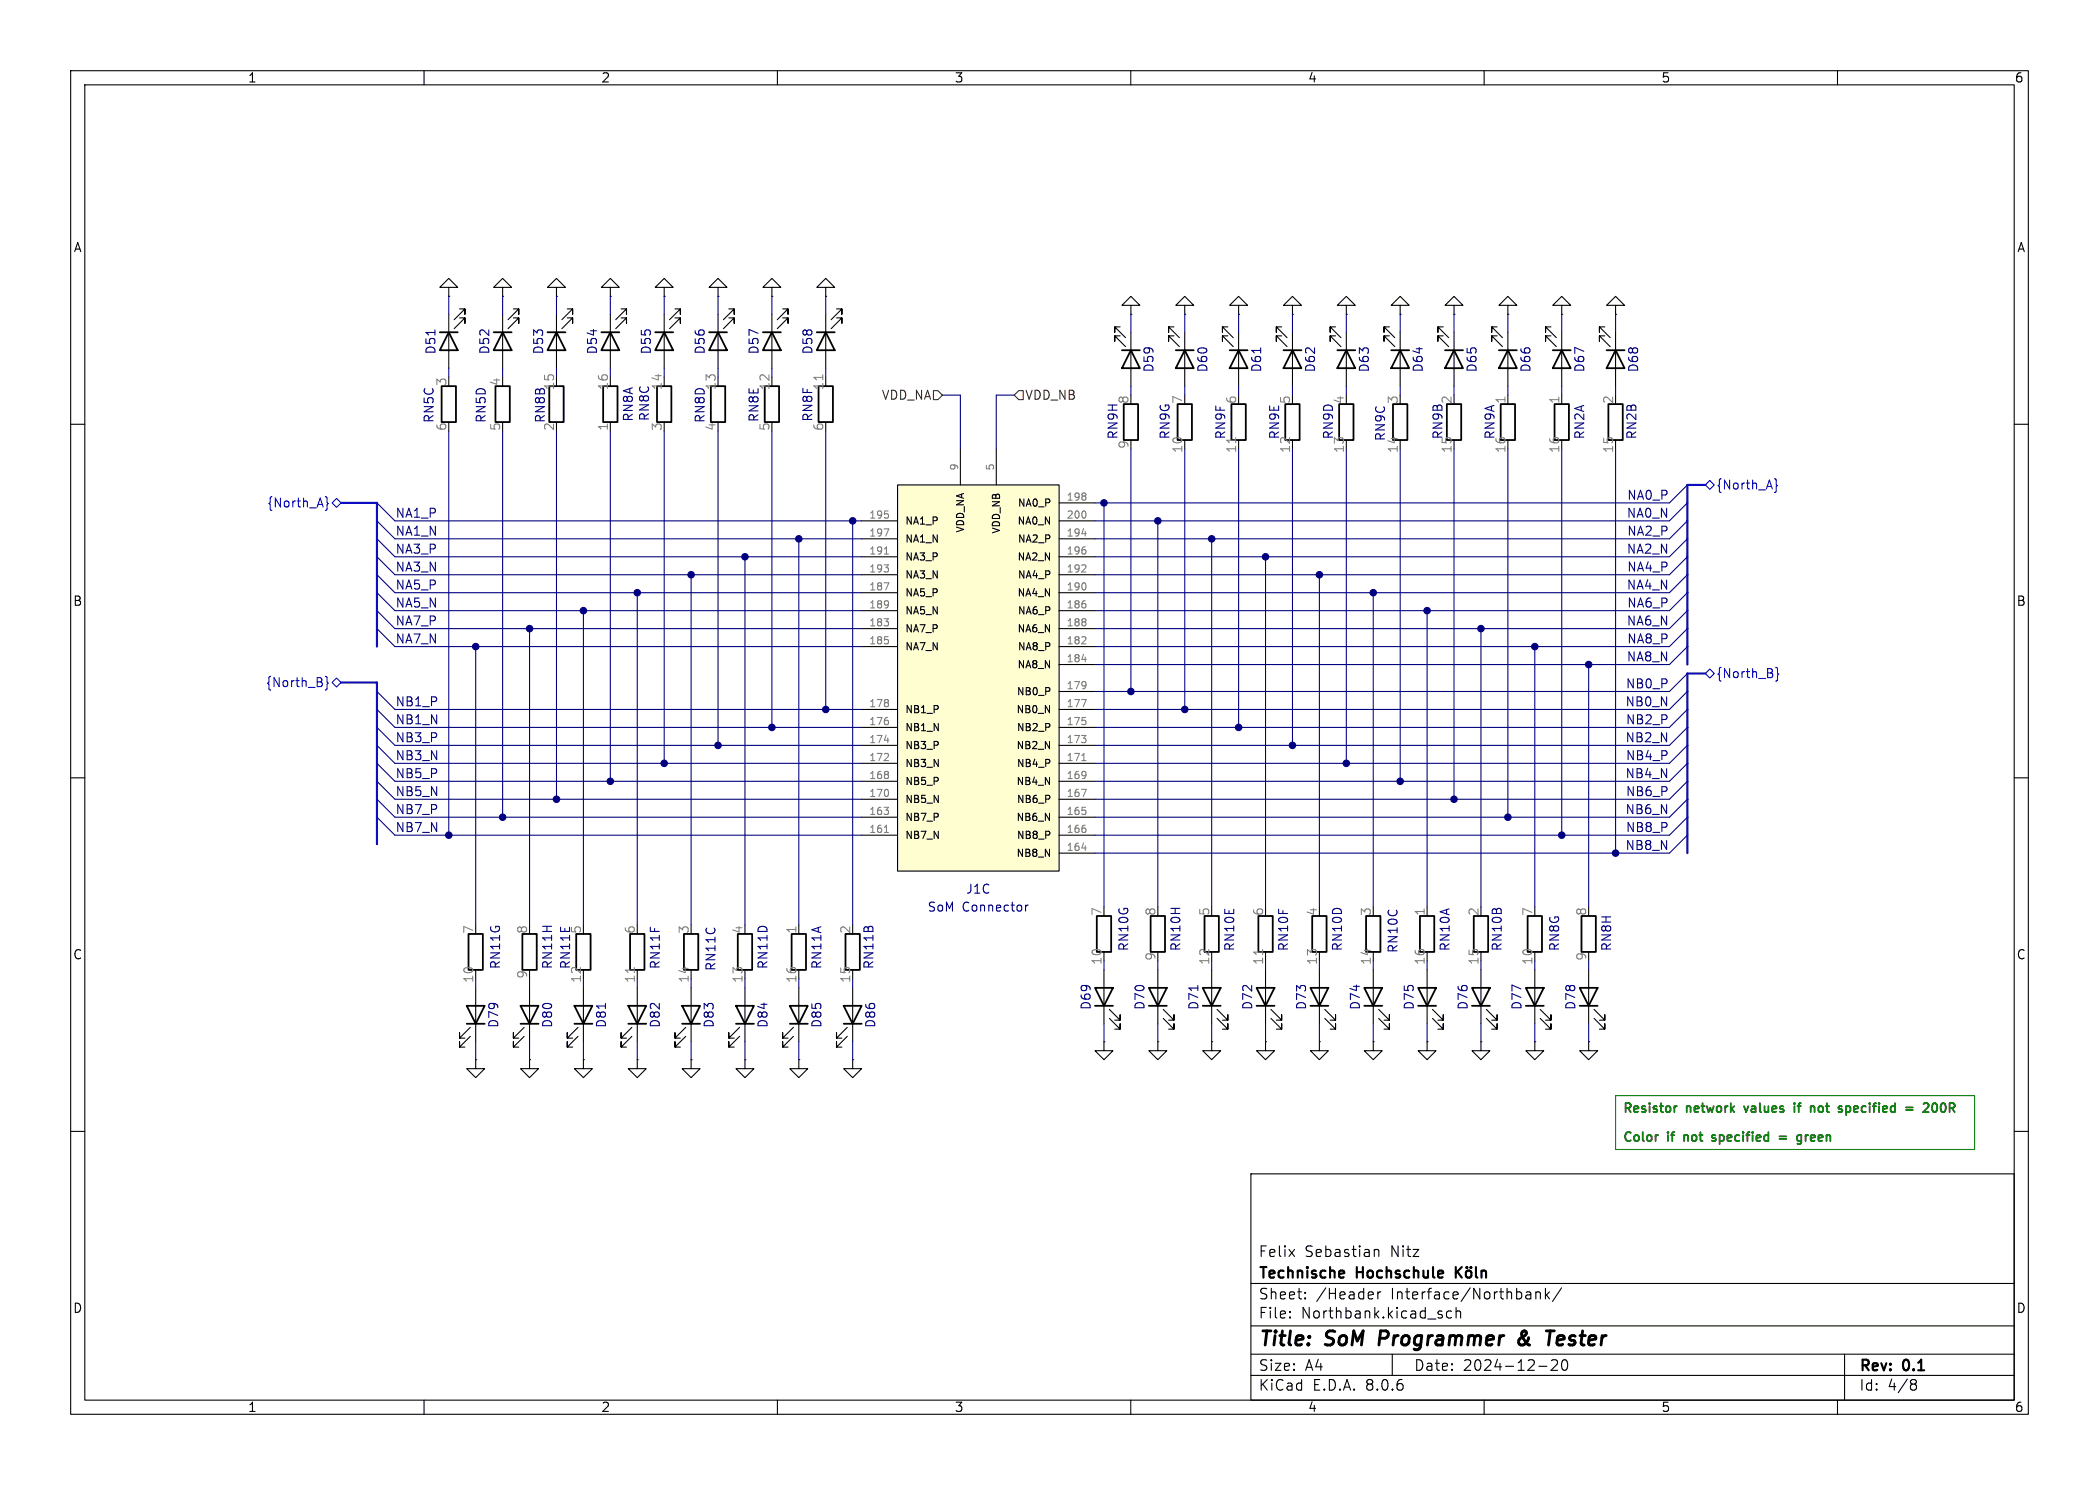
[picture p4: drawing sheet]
<svg xmlns="http://www.w3.org/2000/svg" width="297mm" height="210mm" viewBox="0 0 297 210" stroke-linecap="round" stroke-linejoin="round" font-family="sans-serif">
<g fill="none" stroke="#000" stroke-width=".15">
<path d="M10 10h277v190h-277zM12 12h273v186h-273zM60 10v2M110 10v2M160 10v2M210 10v2M260 10v2M10 60h2M63.5 40.6h-1.3l1.3-1.2 1.3 1.2h-1.3v1.3M63.5 41.9h.1M63.5 44.5v7.6M65 43.7h.8v.8v-.8l-1.5 1.5"/>
<path d="M65 45h.8v.7v-.7l-1.5 1.5M71.1 40.6h-1.3l1.3-1.2 1.3 1.2h-1.3v1.3M71.1 41.9h.1M71.1 44.5v7.6M72.6 43.7h.8v.8v-.8l-1.5 1.5M72.6 45h.8v.7v-.7l-1.5 1.5M78.7 40.6h-1.2l1.2-1.2 1.3 1.2h-1.3v1.3M78.7 41.9h.1M78.7 44.5v7.6M80.3 43.7h.7v.8v-.8l-1.5 1.5M80.3 45h.7v.7v-.7l-1.5 1.5M86.4 40.6h-1.3l1.3-1.2 1.2 1.2h-1.2v1.3"/>
<path d="M86.4 41.9h.1M86.4 44.5v7.6M86.4 59.7v1.3M87.9 43.7h.7v.8v-.8l-1.5 1.5M87.9 45h.7v.7v-.7l-1.5 1.5M94 40.6h-1.3l1.3-1.2 1.2 1.2h-1.2v1.3M94 41.9h.1M94 44.5v7.6M95.5 43.7h.8v.8v-.8l-1.6 1.5M95.5 45h.8v.7v-.7l-1.6 1.5M101.6 40.6h-1.3l1.3-1.2 1.3 1.2h-1.3v1.3M101.6 41.9h.1"/>
<path d="M101.6 44.5v7.6M103.1 43.7h.8v.8v-.8l-1.5 1.5M103.1 45h.8v.7v-.7l-1.5 1.5M109.2 40.6h-1.3l1.3-1.2 1.3 1.2h-1.3v1.3M109.2 41.9h.1M109.2 44.5v7.6M110.7 43.7h.8v.8v-.8l-1.5 1.5M110.7 45h.8v.7v-.7l-1.5 1.5M116.8 40.6h-1.2l1.2-1.2 1.3 1.2h-1.3v1.3M116.8 41.9h.1M158.5 46.2h-.8v.8v-.8l1.6 1.6M158.5 47.5h-.8v.8v-.8l1.6 1.5"/>
<path d="M160 43.2h1.3l-1.3-1.3-1.3 1.3h1.3v1.3M160 44.5h.1M160 47v7.6M166.1 46.2h-.7v.8v-.8l1.5 1.6M166.1 47.5h-.7v.8v-.8l1.5 1.5M167.6 43.2h1.3l-1.3-1.3-1.2 1.3h1.2v1.3M167.6 44.5h.1M167.6 47v7.6M173.7 46.2h-.7v.8v-.8l1.5 1.6M173.7 47.5h-.7v.8v-.8l1.5 1.5M175.3 43.2h1.2l-1.2-1.3-1.3 1.3h1.3v1.3M175.3 44.5h.1"/>
<path d="M175.3 47v7.6M181.4 46.2h-.8v.8v-.8l1.5 1.6M181.4 47.5h-.8v.8v-.8l1.5 1.5M182.9 43.2h1.2l-1.2-1.3-1.3 1.3h1.3v1.3M182.9 44.5h.1M182.9 47v7.6M189 46.2h-.8v.8v-.8l1.5 1.6M189 47.5h-.8v.8v-.8l1.5 1.5M190.5 43.2h1.3l-1.3-1.3-1.3 1.3h1.3v1.3M190.5 44.5h.1M190.5 47v7.6M196.6 46.2h-.8v.8v-.8l1.6 1.6"/>
<path d="M196.6 47.5h-.8v.8v-.8l1.6 1.5M198.1 43.2h1.3l-1.3-1.3-1.3 1.3h1.3v1.3M198.1 44.5h.1M198.1 47v7.6M204.2 46.2h-.7v.8v-.8l1.5 1.6M204.2 47.5h-.7v.8v-.8l1.5 1.5M205.7 43.2h1.3l-1.3-1.3-1.2 1.3h1.2v1.3M205.7 44.5h.1M205.7 47v7.6M211.8 46.2h-.7v.8v-.8l1.5 1.6M211.8 47.5h-.7v.8v-.8l1.5 1.5M213.4 43.2h1.2l-1.2-1.3-1.3 1.3h1.3v1.3"/>
<path d="M213.4 44.5h.1M213.4 47v7.6M213.4 55.9v1.3M219.5 46.2h-.8v.8v-.8l1.5 1.6M219.5 47.5h-.8v.8v-.8l1.5 1.5M221 43.2h1.2l-1.2-1.3-1.3 1.3h1.3v1.3M221 44.5h.1M221 47v7.6M221 55.9v1.3M227.1 46.2h-.8v.8v-.8l1.5 1.6M227.1 47.5h-.8v.8v-.8l1.5 1.5M228.6 43.2h1.3l-1.3-1.3-1.3 1.3h1.3v1.3"/>
<path d="M228.6 44.5h.1M228.6 47v7.6M285 60h2M10 110h2M285 110h2M97.8 139.7v7.6M105.4 139.7v7.6M113 139.7v7.6M120.6 139.7v7.6M156.2 137.2v7.6M163.8 137.2v7.6M171.4 137.2v7.6"/>
<path d="M179.1 137.2v7.6M186.7 137.2v7.6M194.3 137.2v7.6M201.9 128.3v1.2M201.9 137.2v7.6M209.5 137.2v7.6M217.2 137.2v7.6M224.8 137.2v7.6M10 160h2M97 146.6l-1.5 1.5v-.8v.8h.8M97 145.3l-1.5 1.5v-.7v.7h.8M97.8 149.9v1.2h-1.3l1.3 1.3 1.3-1.3h-1.3"/>
<path d="M97.8 149.9h.1M104.6 146.6l-1.5 1.5v-.8v.8h.8M104.6 145.3l-1.5 1.5v-.7v.7h.8M105.4 149.9v1.2h-1.3l1.3 1.3 1.3-1.3h-1.3M105.4 149.9h.1M112.3 146.6l-1.6 1.5v-.8v.8h.8M112.3 145.3l-1.6 1.5v-.7v.7h.8M113 149.9v1.2h-1.2l1.2 1.3 1.3-1.3h-1.3M113 149.9h.1M119.9 146.6l-1.5 1.5v-.8v.8h.7M119.9 145.3l-1.5 1.5v-.7v.7h.7M120.6 149.9v1.2h-1.2l1.2 1.3 1.3-1.3h-1.3"/>
<path d="M120.6 149.9h.1M156.2 147.3v1.3h1.3l-1.3 1.3-1.3-1.3h1.3M156.2 147.3h.1M157 144l1.5 1.5v-.7v.7h-.8M157 142.7l1.5 1.6v-.8v.8h-.8M163.8 147.3v1.3h1.3l-1.3 1.3-1.2-1.3h1.2M163.8 147.3h.1M164.6 144l1.5 1.5v-.7v.7h-.7M164.6 142.7l1.5 1.6v-.8v.8h-.7M171.4 147.3v1.3h1.3l-1.3 1.3-1.2-1.3h1.2M171.4 147.3h.1M172.2 144l1.5 1.5v-.7v.7h-.7"/>
<path d="M172.2 142.7l1.5 1.6v-.8v.8h-.7M179.1 147.3v1.3h1.2l-1.2 1.3-1.3-1.3h1.3M179.1 147.3h.1M179.8 144l1.6 1.5v-.7v.7h-.8M179.8 142.7l1.6 1.6v-.8v.8h-.8M186.7 147.3v1.3h1.3l-1.3 1.3-1.3-1.3h1.3M186.7 147.3h.1M187.5 144l1.5 1.5v-.7v.7h-.8M187.5 142.7l1.5 1.6v-.8v.8h-.8M194.3 147.3v1.3h1.3l-1.3 1.3-1.3-1.3h1.3M194.3 147.3h.1M195.1 144l1.5 1.5v-.7v.7h-.8"/>
<path d="M195.1 142.7l1.5 1.6v-.8v.8h-.8M201.9 147.3v1.3h1.3l-1.3 1.3-1.2-1.3h1.2M201.9 147.3h.1M202.7 144l1.5 1.5v-.7v.7h-.7M202.7 142.7l1.5 1.6v-.8v.8h-.7M209.5 147.3v1.3h1.3l-1.3 1.3-1.2-1.3h1.2M209.5 147.3h.1M210.3 144l1.5 1.5v-.7v.7h-.7M210.3 142.7l1.5 1.6v-.8v.8h-.7M217.2 147.3v1.3h1.2l-1.2 1.3-1.3-1.3h1.3M217.2 147.3h.1M217.9 144l1.6 1.5v-.7v.7h-.8"/>
<path d="M217.9 142.7l1.6 1.6v-.8v.8h-.8M224.8 147.3v1.3h1.3l-1.3 1.3-1.3-1.3h1.3M224.8 147.3h.1M225.6 144l1.5 1.5v-.7v.7h-.8M225.6 142.7l1.5 1.6v-.8v.8h-.8M285 160h2M177 166h108v32h-108zM182.4 176.7l.8 1M183.2 176.7l-.8 1M194.5 176.8a.37 .37 0 0 1 .6 .1v.8M60 198v2M110 198v2"/>
<path d="M160 198v2M177 194.5h108M177 191.5h108M177 187.5h108M177 181.5h108M182.5 186.3h.1l-.1 .1M182.5 186.3v.1M182.5 185.5v.1M182.5 185.5h.1l-.1 .1M184.7 183.6v.1M184.7 183.6h-.1l.1 .1M184.7 182.8v.1"/>
<path d="M184.7 182.8h-.1l.1 .1M195 182.7v1M195.4 182.7l-.3 .1-.1 .2M197 191.5v3M205.4 185.5l-.4-.1-.3 .3v.4l.1 .2 .2 .1 .4-.1M206 185.5a.37 .37 0 0 1 .7 .1v.8M206 184.9v1.5M210 198v2M216.5 182.8l.1 .9M216.6 183.6l-.1 .1M216.6 183.1h-.1M217.3 182.8a.37 .37 0 0 1 .7 .1v.8"/>
<path d="M217.3 182.7v1M217.7 193.2h1.2M218.7 182.2v1.5M218.8 183.1l.4 .6M219.2 182.7l-.5 .6M219.5 192.4l.2-.1 .5 .1a.41 .41 0 0 1 .1 .5l-.8 .9h.9M221 182.1l-1.3 2M221.2 192.4a.36 .36 0 0 1 .5 .2 .77 .77 0 0 1-.4 1.2 1 1 0 0 1-.1-1.4zM260 198v2M261 191.5v6.5M270.6 195.1h.3l.3 .3-.1 .2-.2 .1M270.6 195.7h.3"/>
<path d="M270.9 195.7l.2 .2 .1 .4-.3 .3h-.3"/>
</g>
<path d="M195.4 188.2l-.3 2M215.9 188.8l-.8 .5a.52 .52 0 0 0-.1 .8 .52 .52 0 0 0 .8-.1M215.9 188.3l-.2-.1a.41 .41 0 0 0-.4 .5l.2 .6 .4 .5M218.8 188.2h1.1M221.1 188.9l-.6 .1-.1 .2-.1 .7 .1 .2 .1 .1h.4M221.3 189.4l-1 .1" fill="none" stroke="#000" stroke-width=".4"/>
<path d="M190.1 179.8l.1 .2-.7 .2M206 179.2v1.5M206.2 179.8l.6 .9M206.8 179.2l-.8 .8M207.5 179.8a.41 .41 0 0 1 .4-.1 .41 .41 0 0 1 .3 .3v.4a.41 .41 0 0 1-.4 .3 .41 .41 0 0 1-.4-.3zM207.6 179.2v.1M207.6 179.2l-.1 .1h.1M208.1 179.2l.1 .1h-.1M208.1 179.2v.1M208.8 179.2v1.3l.3 .2M209.6 179.8a.37 .37 0 0 1 .7 .1v.8M209.6 179.7v1" fill="none" stroke="#000" stroke-width=".3"/>
<g fill="none" stroke="#000" stroke-width=".25">
<path d="M62.2 47h2.6M62.5 54.6h2v5.1h-2zM63.5 47l1.3 2.5h-2.6zM69.8 47h2.6M70.1 54.6h2v5.1h-2zM71.1 47l1.3 2.5h-2.6zM77.5 47h2.5M77.7 54.6h2.1v5.1h-2.1zM78.7 47l1.3 2.5h-2.5zM85.1 47h2.5M85.3 54.6h2.1v5.1h-2.1zM86.4 47l1.2 2.5h-2.5z"/>
<path d="M92.7 47h2.5M93 54.6h2v5.1h-2zM94 47l1.2 2.5h-2.5zM100.3 47h2.6M100.6 54.6h2v5.1h-2zM101.6 47l1.3 2.5h-2.6zM107.9 47h2.6M108.2 54.6h2v5.1h-2zM109.2 47l1.3 2.5h-2.6zM115.8 54.6h2.1v5.1h-2.1zM158.7 49.5h2.6M159 57.2h2v5h-2z"/>
<path d="M160 49.5l1.3 2.6h-2.6zM166.4 49.5h2.5M167.6 49.5l1.3 2.6h-2.5zM174 49.5h2.5M174.2 57.2h2.1v5h-2.1zM175.3 49.5l1.2 2.6h-2.5zM181.6 49.5h2.5M181.9 57.2h2v5h-2zM182.9 49.5l1.2 2.6h-2.5zM189.2 49.5h2.6M189.5 57.2h2v5h-2zM190.5 49.5l1.3 2.6h-2.6z"/>
<path d="M196.8 49.5h2.6M197.1 57.2h2v5h-2zM198.1 49.5l1.3 2.6h-2.6zM204.5 49.5h2.5M204.7 57.2h2.1v5h-2.1zM205.7 49.5l1.3 2.6h-2.5zM212.1 49.5h2.5M212.3 57.2h2.1v5h-2.1zM213.4 49.5l1.2 2.6h-2.5zM219.7 49.5h2.5M220 57.2h2v5h-2zM221 49.5l1.2 2.6h-2.5z"/>
<path d="M227.3 49.5h2.6M227.6 57.2h2v5h-2zM228.6 49.5l1.3 2.6h-2.6zM73.9 132.1h2v5.1h-2zM96.8 132.1h2v5.1h-2zM104.4 132.1h2v5.1h-2zM119.6 132.1h2.1v5.1h-2.1zM154.9 139.7h2.6l-1.3 2.5zM155.2 129.5h2v5.1h-2zM162.6 139.7h2.5l-1.3 2.5zM162.8 129.5h2v5.1h-2zM170.2 139.7h2.5l-1.3 2.5z"/>
<path d="M170.4 129.5h2.1v5.1h-2.1zM177.8 139.7h2.5l-1.2 2.5zM178.1 129.5h2v5.1h-2zM185.4 139.7h2.6l-1.3 2.5zM185.7 129.5h2v5.1h-2zM193 139.7h2.6l-1.3 2.5zM193.3 129.5h2v5.1h-2zM200.7 139.7h2.5l-1.3 2.5zM200.9 129.5h2v5.1h-2zM208.3 139.7h2.5l-1.3 2.5zM208.5 129.5h2.1v5.1h-2.1zM215.9 139.7h2.5l-1.2 2.5z"/>
<path d="M216.2 129.5h2v5.1h-2zM223.5 139.7h2.6l-1.3 2.5zM223.8 129.5h2v5.1h-2zM96.5 142.2h2.6l-1.3 2.6zM96.5 144.8h2.6M104.1 142.2h2.6l-1.3 2.6zM104.1 144.8h2.6M111.8 142.2h2.5l-1.3 2.6zM111.8 144.8h2.5M119.4 142.2h2.5l-1.3 2.6zM119.4 144.8h2.5M154.9 142.2h2.6"/>
<path d="M162.6 142.2h2.5M170.2 142.2h2.5M177.8 142.2h2.5M185.4 142.2h2.6M193 142.2h2.6M200.7 142.2h2.5M208.3 142.2h2.5M215.9 142.2h2.5M223.5 142.2h2.6"/>
</g>
<path d="M61.5 46.7v.7M178.4 49.2v.7M169.5 139.4v.7" fill="none" stroke="#000080" stroke-width=".15"/>
<path d="M116.4 53v.7M174.8 61.9v.7M178.7 134.3v.7" fill="none" stroke="#808080" stroke-width=".15"/>
<path d="M127 68.6h22.9v54.6h-22.9z" fill="#fffed0"/>
<g fill="none" stroke="#000" stroke-width=".15">
<path d="M116.8 44.5v7.6M118.4 43.7h.7v.8v-.8l-1.5 1.5M118.4 45h.7v.7v-.7l-1.5 1.5M121.9 78.7h5.1M121.9 76.2h5.1M121.9 73.7h5.1M127 68.6h22.9v54.6h-22.9zM135.9 63.5v5.1M141 63.5v5.1M149.9 78.7h5M149.9 76.2h5M149.9 73.7h5"/>
<path d="M149.9 71.1h5M121.9 91.4h5.1M121.9 88.9h5.1M121.9 86.4h5.1M121.9 83.8h5.1M121.9 81.3h5.1M149.9 97.8h5M149.9 91.4h5M149.9 88.9h5M149.9 94h5M149.9 86.4h5M149.9 83.8h5"/>
<path d="M149.9 81.3h5M121.9 118.1h5.1M121.9 115.6h5.1M121.9 113h5.1M121.9 110.5h5.1M121.9 108h5.1M121.9 105.4h5.1M121.9 102.9h5.1M121.9 100.3h5.1M149.9 118.1h5M149.9 115.6h5M149.9 113h5"/>
<path d="M149.9 110.5h5M149.9 108h5M149.9 105.4h5M149.9 102.9h5M149.9 100.3h5M67.3 139.7v7.6M74.9 139.7v7.6M82.5 139.7v7.6M90.2 139.7v7.6M113 130.8v1.3M149.9 120.7h5M66.5 146.6l-1.5 1.5v-.8v.8h.8"/>
<path d="M66.5 145.3l-1.5 1.5v-.7v.7h.8M67.3 149.9v1.2h-1.3l1.3 1.3 1.3-1.3h-1.3M67.3 149.9h.1M74.2 146.6l-1.6 1.5v-.8v.8h.8M74.2 145.3l-1.6 1.5v-.7v.7h.8M74.9 149.9v1.2h-1.2l1.2 1.3 1.3-1.3h-1.3M74.9 149.9h.1M81.8 146.6l-1.5 1.5v-.8v.8h.7M81.8 145.3l-1.5 1.5v-.7v.7h.7M82.5 149.9v1.2h-1.2l1.2 1.3 1.3-1.3h-1.3M82.5 149.9h.1M89.4 146.6l-1.5 1.5v-.8v.8h.7"/>
<path d="M89.4 145.3l-1.5 1.5v-.7v.7h.7M90.2 149.9v1.2h-1.3l1.3 1.3 1.2-1.3h-1.2M90.2 149.9h.1"/>
</g>
<g fill="none" stroke="#808080" stroke-width=".15">
<path d="M125.1 79.9h.6l-.3 .4M125.1 74.8h.7l-.5 1M125.1 78.4h.6M125.7 72.7v.5M153.1 75.5h.6M153.6 79.9l.1 .2-.1 .2-.6 .6h.7M153.6 69.8v.3M153.6 70.2v.4M153.6 72.5v.6M153.6 77.8v.5M125.1 87.5h.6l-.3 .4M125.1 82.4h.7l-.5 1"/>
<path d="M125.7 80.4v.4M125.7 85.1v.6M125.7 88v.4M125.7 90.5v.5M125.7 99v.3M125.7 99.5v.3M125.7 85.4v.1M153 98.9h.7l-.4 1M153.1 93.3h.6M153.6 90.1l.1 .1-.1 .3-.6 .6h.7M153.6 82.6v.6M153.6 85.4v.5"/>
<path d="M153.6 87.6v.2M153.6 88v.4M153.6 96.5v.7M153.7 96.8l-.1 .1M125.1 114.2h.6l-.3 .4M125.1 117.7h.6M125.1 104.7h.7M125.6 106.6l.1 .1v.3l-.6 .6h.6M125.7 114.7v.4M125.7 102v.4M125.7 109.2v.2M125.7 109.6v.4"/>
<path d="M125.7 111.8v.7M153 111.6h.7l-.4 1M153 104h.7l-.4 .4M153.1 119.9h.6M153.1 107.6h.6M153.6 114.7v.4M153.6 102v.4M153.6 104.5v.4M153.6 109.2v.7M153.6 117.2v.4M153.7 109.5l-.1 .1M89.8 136.8v.8"/>
</g>
<path d="M145.1 128v.8M145.5 128l-.3 .1-.1 .1" fill="none" stroke="#000084" stroke-width=".15"/>
<g fill="none" stroke="#000" stroke-width=".25">
<path d="M115.6 47h2.5M116.8 47l1.3 2.5h-2.5zM166.6 57.2h2.1v5h-2.1zM66.3 132.1h2v5.1h-2zM81.5 132.1h2.1v5.1h-2.1zM89.2 132.1h2v5.1h-2zM112 132.1h2v5.1h-2zM66 142.2h2.6l-1.3 2.6zM66 144.8h2.6M73.7 142.2h2.5l-1.3 2.6zM73.7 144.8h2.5M81.3 142.2h2.5l-1.3 2.6z"/>
<path d="M81.3 144.8h2.5M88.9 142.2h2.5l-1.2 2.6zM88.9 144.8h2.5"/>
</g>
<g fill="none" stroke="#000080" stroke-width=".15">
<path d="M63.5 41.9v2.6M63.5 52.1v1.2M71.1 41.9v2.6M71.1 52.1v1.2M78.7 41.9v2.6M78.7 52.1v1.2M86.4 41.9v2.6M86.4 52.1v1.2M94 41.9v2.6M94 52.1v1.2M101.6 41.9v2.6M101.6 52.1v1.2"/>
<path d="M109.2 41.9v2.6M109.2 52.1v1.2M116.8 41.9v2.6M116.8 52.1v1.2M133.3 55.9h2.6v7.6M143.5 55.9h-2.5v7.6M160 44.5v2.5M160 54.6v1.3M167.6 44.5v2.5M167.6 54.6v1.3M175.3 44.5v2.5M175.3 54.6v1.3"/>
<path d="M182.9 44.5v2.5M182.9 54.6v1.3M190.5 44.5v2.5M190.5 54.6v1.3M198.1 44.5v2.5M198.1 54.6v1.3M205.7 44.5v2.5M205.7 54.6v1.3M213.4 44.5v2.5M213.4 54.6v1.3M221 44.5v2.5M221 54.6v1.3"/>
<path d="M228.6 44.5v2.5M228.6 54.6v1.3M53.3 71.1l2.6 2.6h66M53.3 78.7l2.6 2.6h66M53.3 76.2l2.6 2.5h66M53.3 73.7l2.6 2.5h66M63.5 61v57.1M71.1 61v54.6M78.7 61v52M86.4 61v49.5M94 61v47M101.6 61v44.4"/>
<path d="M105.4 78.7v52.1M109.2 61v41.9M113 76.2v54.6M116.8 61v39.3M120.6 73.7v57.1M156.2 71.1v57.2M160 63.5v34.3M163.8 73.7v54.6M167.6 63.5v36.8M171.4 76.2v52.1M175.3 63.5v39.4M179.1 78.7v49.6"/>
<path d="M182.9 63.5v41.9M190.5 63.5v44.5M198.1 63.5v47M205.7 63.5v49.5M213.4 63.5v52.1M221 63.5v54.6M228.6 63.5v57.2M238.8 68.6l-2.6 2.5h-81.3M238.8 71.1l-2.6 2.6h-81.3M238.8 78.7l-2.6 2.6h-81.3M238.8 76.2l-2.6 2.5h-81.3M238.8 73.7l-2.6 2.5h-81.3"/>
<path d="M53.3 97.8l2.6 2.5h66M53.3 88.9l2.6 2.5h66M53.3 81.3l2.6 2.5h66M53.3 86.4l2.6 2.5h66M53.3 83.8l2.6 2.6h66M67.3 91.4v39.4M74.9 88.9v41.9M82.5 86.4v44.4M90.2 83.8v47M97.8 81.3v49.5M186.7 81.3v47M194.3 83.8v44.5"/>
<path d="M201.9 86.4v41.9M209.5 88.9v39.4M217.2 91.4v36.9M224.8 94v34.3M238.8 95.3l-2.6 2.5h-81.3M238.8 97.8l-2.6 2.5h-81.3M238.8 88.9l-2.6 2.5h-81.3M238.8 91.4l-2.6 2.6h-81.3M238.8 81.3l-2.6 2.5h-81.3M238.8 86.4l-2.6 2.5h-81.3M238.8 83.8l-2.6 2.6h-81.3M53.3 100.3l2.6 2.6h66"/>
<path d="M53.3 105.4l2.6 2.6h66M53.3 115.6l2.6 2.5h66M53.3 108l2.6 2.5h66M53.3 113l2.6 2.6h66M53.3 110.5l2.6 2.5h66M53.3 102.9l2.6 2.5h66M238.8 100.3l-2.6 2.6h-81.3M238.8 105.4l-2.6 2.6h-81.3M238.8 115.6l-2.6 2.5h-81.3M238.8 108l-2.6 2.5h-81.3M238.8 113l-2.6 2.6h-81.3M238.8 110.5l-2.6 2.5h-81.3"/>
<path d="M238.8 102.9l-2.6 2.5h-81.3M238.8 118.1l-2.6 2.6h-81.3M67.3 138.4v1.3M74.9 138.4v1.3M82.5 138.4v1.3M90.2 138.4v1.3M97.8 138.4v1.3M105.4 138.4v1.3M113 138.4v1.3M120.6 138.4v1.3M156.2 135.9v1.3M163.8 135.9v1.3"/>
<path d="M171.4 135.9v1.3M179.1 135.9v1.3M186.7 135.9v1.3M194.3 135.9v1.3M201.9 135.9v1.3M209.5 135.9v1.3M217.2 135.9v1.3M224.8 135.9v1.3M67.3 147.3v2.6M74.9 147.3v2.6M82.5 147.3v2.6M85.7 141.9v.7"/>
<path d="M90.2 147.3v2.6M97.8 147.3v2.6M105.4 147.3v2.6M113 147.3v2.6M120.6 147.3v2.6M156.2 144.8v2.5M163.8 144.8v2.5M171.4 144.8v2.5M179.1 144.8v2.5M186.7 144.8v2.5M194.3 144.8v2.5M201.9 144.8v2.5"/>
<path d="M209.5 144.8v2.5M217.2 144.8v2.5M224.8 144.8v2.5"/>
</g>
<path d="M132.1 55.2h.6l.6 .7-.6 .6h-.6zM144.1 55.2h.7v1.3h-.7l-.6-.6z" fill="none" stroke="#800000" stroke-width=".15"/>
<path d="M46 70.2l.3 .2v.6l.2 .2-.2 .2v.6l-.3 .2M47 71.1l.6-.6 .7 .6-.7 .7zM241.3 68.6l.6-.7 .7 .7-.7 .6zM251.1 67.7l.2 .2v.6l.2 .2-.2 .2v.6l-.2 .1M46 95.6l.3 .2v.6l.2 .2-.2 .2v.6l-.3 .2M47 96.5l.6-.6 .7 .6-.7 .7zM241.3 95.3l.6-.7 .7 .7-.7 .6zM251.3 94.4l.2 .2v.6l.2 .1-.2 .2v.6l-.2 .2" fill="none" stroke="#00f" stroke-width=".15"/>
<path d="M228.6 154.9h50.8v7.7h-50.8z" fill="none" stroke="#008000" stroke-width=".15"/>
<g fill="none" stroke="#008000" stroke-width=".25">
<path d="M237.2 156.4h.1M246.8 156.4l.3 .9M253.9 156v.1M253.9 156.4v.9M254.3 156.4h.5M256.6 156.4l.2 .2v.7M261.2 156.5h.5M261.2 156.4v1.3M261.2 157.2h.5M269.7 156.6h1M269.7 157h1M272.2 156.1l.2-.1h.3l.1 .1 .1 .3"/>
<path d="M273.4 156.5l.1-.4 .2-.1a.68 .68 0 0 1 .3 1.2l-.2 .1M274.8 156.1l-.2 .4 .1 .5 .1 .2M238.3 160.5v.9M238.4 160.6h-.1M242.7 160.6l-.3-.1-.2 .2 .1 .2 .4 .1v.3h-.5M251.8 160.7h1M251.8 161.1h1M255.5 160.5v.9M255.8 160.5l-.2 .1-.1 .2"/>
</g>
<path d="M48.3 71.1h5v20.3M241.3 68.6h-2.5v25.4M48.3 96.5h5v22.9M241.3 95.3h-2.5v25.4" fill="none" stroke="#00f" stroke-width=".3"/>
<g fill="#000080" stroke="#000080" stroke-width=".15">
<circle cx="201.9" cy="86.4" r=".46"/>
<circle cx="217.2" cy="91.4" r=".46"/>
<circle cx="209.5" cy="88.9" r=".46"/>
<circle cx="198.1" cy="110.5" r=".46"/>
<circle cx="205.7" cy="113" r=".46"/>
<circle cx="190.5" cy="108" r=".46"/>
<circle cx="213.4" cy="115.6" r=".46"/>
<circle cx="224.8" cy="94" r=".46"/>
<circle cx="228.6" cy="120.7" r=".46"/>
<circle cx="167.6" cy="100.3" r=".46"/>
<circle cx="194.3" cy="83.8" r=".46"/>
<circle cx="182.9" cy="105.4" r=".46"/>
<circle cx="221" cy="118.1" r=".46"/>
<circle cx="156.2" cy="71.1" r=".46"/>
<circle cx="179.1" cy="78.7" r=".46"/>
<circle cx="186.7" cy="81.3" r=".46"/>
<circle cx="163.8" cy="73.7" r=".46"/>
<circle cx="171.4" cy="76.2" r=".46"/>
<circle cx="160" cy="97.8" r=".46"/>
<circle cx="175.3" cy="102.9" r=".46"/>
<circle cx="78.7" cy="113" r=".46"/>
<circle cx="86.4" cy="110.5" r=".46"/>
<circle cx="71.1" cy="115.6" r=".46"/>
<circle cx="82.5" cy="86.4" r=".46"/>
<circle cx="97.8" cy="81.3" r=".46"/>
<circle cx="90.2" cy="83.8" r=".46"/>
<circle cx="101.6" cy="105.4" r=".46"/>
<circle cx="63.5" cy="118.1" r=".46"/>
<circle cx="67.3" cy="91.4" r=".46"/>
<circle cx="74.9" cy="88.9" r=".46"/>
<circle cx="105.4" cy="78.7" r=".46"/>
<circle cx="120.6" cy="73.7" r=".46"/>
<circle cx="113" cy="76.2" r=".46"/>
<circle cx="94" cy="108" r=".46"/>
<circle cx="116.8" cy="100.3" r=".46"/>
<circle cx="109.2" cy="102.9" r=".46"/>
</g>
<g font-size="2.8">
<text x="178" y="190.9">Title:</text>
<text x="187.7" y="190.9">SoM</text>
<text x="196" y="190.9">Programmer</text>
<text x="216.5" y="190.9">&amp;</text>
<text x="221.3" y="190.9">Tester</text>
</g>
<g font-size="2.1">
<text x="178" y="178">Felix</text>
<text x="184.6" y="178">Sebastian</text>
<text x="196.8" y="178">Nitz</text>
<text x="178" y="184">Sheet:</text>
<text x="178" y="181.2">Technische</text>
<text x="186.2" y="184">/Header</text>
<text x="192" y="181.2">Hochschule</text>
<text x="196.9" y="184">Interface/Northbank/</text>
<text x="178" y="186.7">File:</text>
<text x="184.1" y="186.7">Northbank.kicad_sch</text>
<text x="178" y="196.9">KiCad</text>
<text x="178" y="194.1">Size:</text>
<text x="184.7" y="194.1">A4</text>
<text x="185.7" y="196.9">E.D.A.</text>
<text x="193.3" y="196.9">8.0.6</text>
<text x="200" y="194.1">Date:</text>
<text x="207" y="194.1">2024-12-20</text>
<text x="263" y="194.3">Rev:</text>
<text x="263" y="196.9">Id:</text>
<text x="267.1" y="196.9">4/8</text>
<text x="269.4" y="194.3">0.1</text>
</g>
<g font-size="1.8">
<text x="35" y="11.9">1</text>
<text x="85" y="11.9">2</text>
<text x="135" y="11.9">3</text>
<text x="185" y="11.9">4</text>
<text x="235" y="11.9">5</text>
<text x="285" y="11.9">6</text>
<text x="10.3" y="35.9">A</text>
<text x="285.3" y="35.9">A</text>
<text x="10.3" y="85.9">B</text>
<text x="285.3" y="85.9">B</text>
<text x="10.3" y="135.9">C</text>
<text x="285.3" y="135.9">C</text>
<text x="10.3" y="185.9">D</text>
<text x="285.3" y="185.9">D</text>
<text x="35" y="199.9">1</text>
<text x="85" y="199.9">2</text>
<text x="135" y="199.9">3</text>
<text x="185" y="199.9">4</text>
<text x="235" y="199.9">5</text>
<text x="285" y="199.9">6</text>
</g>
<g font-size="1.8" fill="#000080">
<text x="61.8" y="50.2" transform="rotate(-90 61.8 50.2)">D51</text>
<text x="69.4" y="50.2" transform="rotate(-90 69.4 50.2)">D52</text>
<text x="77.1" y="50.2" transform="rotate(-90 77.1 50.2)">D53</text>
<text x="84.7" y="50.2" transform="rotate(-90 84.7 50.2)">D54</text>
<text x="92.3" y="50.2" transform="rotate(-90 92.3 50.2)">D55</text>
<text x="99.9" y="50.2" transform="rotate(-90 99.9 50.2)">D56</text>
<text x="107.5" y="50.2" transform="rotate(-90 107.5 50.2)">D57</text>
<text x="115.2" y="50.2" transform="rotate(-90 115.2 50.2)">D58</text>
<text x="163.4" y="52.7" transform="rotate(-90 163.4 52.7)">D59</text>
<text x="171" y="52.7" transform="rotate(-90 171 52.7)">D60</text>
<text x="178.7" y="52.7" transform="rotate(-90 178.7 52.7)">D61</text>
<text x="186.3" y="52.7" transform="rotate(-90 186.3 52.7)">D62</text>
<text x="193.9" y="52.7" transform="rotate(-90 193.9 52.7)">D63</text>
<text x="201.5" y="52.7" transform="rotate(-90 201.5 52.7)">D64</text>
<text x="209.1" y="52.7" transform="rotate(-90 209.1 52.7)">D65</text>
<text x="216.8" y="52.7" transform="rotate(-90 216.8 52.7)">D66</text>
<text x="224.4" y="52.7" transform="rotate(-90 224.4 52.7)">D67</text>
<text x="232" y="52.7" transform="rotate(-90 232 52.7)">D68</text>
<text x="61.6" y="59.9" transform="rotate(-90 61.6 59.9)">RN5C</text>
<text x="68.9" y="59.9" transform="rotate(-90 68.9 59.9)">RN5D</text>
<text x="77.3" y="59.9" transform="rotate(-90 77.3 59.9)">RN8B</text>
<text x="78.5" y="55.3" transform="rotate(-90 78.5 55.3)">15</text>
<text x="89.8" y="59.7" transform="rotate(-90 89.8 59.7)">RN8A</text>
<text x="92" y="59.6" transform="rotate(-90 92 59.6)">RN8C</text>
<text x="99.9" y="59.9" transform="rotate(-90 99.9 59.9)">RN8D</text>
<text x="101.3" y="55.3" transform="rotate(-90 101.3 55.3)">13</text>
<text x="107.5" y="59.8" transform="rotate(-90 107.5 59.8)">RN8E</text>
<text x="109" y="55.3" transform="rotate(-90 109 55.3)">12</text>
<text x="115.2" y="59.7" transform="rotate(-90 115.2 59.7)">RN8F</text>
<text x="190.2" y="57.2" transform="rotate(-90 190.2 57.2)">4</text>
<text x="205.5" y="57.2" transform="rotate(-90 205.5 57.2)">2</text>
<text x="158.3" y="62.2" transform="rotate(-90 158.3 62.2)">RN9H</text>
<text x="165.7" y="62.2" transform="rotate(-90 165.7 62.2)">RN9G</text>
<text x="173.6" y="62.2" transform="rotate(-90 173.6 62.2)">RN9F</text>
<text x="181.2" y="62.2" transform="rotate(-90 181.2 62.2)">RN9E</text>
<text x="188.8" y="62.2" transform="rotate(-90 188.8 62.2)">RN9D</text>
<text x="196.2" y="62.5" transform="rotate(-90 196.2 62.5)">RN9C</text>
<text x="204.3" y="62.2" transform="rotate(-90 204.3 62.2)">RN9B</text>
<text x="211.7" y="62.2" transform="rotate(-90 211.7 62.2)">RN9A</text>
<text x="224.4" y="62.2" transform="rotate(-90 224.4 62.2)">RN2A</text>
<text x="231.7" y="62.2" transform="rotate(-90 231.7 62.2)">RN2B</text>
<text x="230.2" y="70.8">NA0_P</text>
<text x="55.9" y="73.3">NA1_P</text>
<text x="55.9" y="75.9">NA1_N</text>
<text x="230.1" y="73.3">NA0_N</text>
<text x="230.2" y="75.9">NA2_P</text>
<text x="55.9" y="78.4">NA3_P</text>
<text x="55.9" y="83.5">NA5_P</text>
<text x="55.9" y="80.9">NA3_N</text>
<text x="230.1" y="83.5">NA4_N</text>
<text x="230.1" y="78.4">NA2_N</text>
<text x="230.2" y="80.9">NA4_P</text>
<text x="55.9" y="88.6">NA7_P</text>
<text x="55.9" y="86">NA5_N</text>
<text x="230.1" y="88.6">NA6_N</text>
<text x="230.2" y="86">NA6_P</text>
<text x="55.9" y="91.1">NA7_N</text>
<text x="230.1" y="93.6">NA8_N</text>
<text x="230.2" y="91.1">NA8_P</text>
<text x="55.9" y="100">NB1_P</text>
<text x="229.9" y="100">NB0_N</text>
<text x="230" y="97.4">NB0_P</text>
<text x="55.9" y="105.1">NB3_P</text>
<text x="55.9" y="107.6">NB3_N</text>
<text x="55.9" y="102.5">NB1_N</text>
<text x="229.9" y="105.1">NB2_N</text>
<text x="230" y="107.6">NB4_P</text>
<text x="230" y="102.5">NB2_P</text>
<text x="55.9" y="112.7">NB5_N</text>
<text x="55.9" y="110.1">NB5_P</text>
<text x="229.9" y="110.1">NB4_N</text>
<text x="230" y="112.7">NB6_P</text>
<text x="55.9" y="115.2">NB7_P</text>
<text x="55.9" y="117.8">NB7_N</text>
<text x="229.9" y="115.2">NB6_N</text>
<text x="230" y="117.8">NB8_P</text>
<text x="229.9" y="120.3">NB8_N</text>
<text x="136.6" y="126.6">J1C</text>
<text x="71" y="137.2" transform="rotate(-90 71 137.2)">RN11G</text>
<text x="78.3" y="137.2" transform="rotate(-90 78.3 137.2)">RN11H</text>
<text x="80.9" y="137.2" transform="rotate(-90 80.9 137.2)">RN11E</text>
<text x="82.3" y="132.2" transform="rotate(-90 82.3 132.2)">5</text>
<text x="93.6" y="137.2" transform="rotate(-90 93.6 137.2)">RN11F</text>
<text x="101.4" y="137.4" transform="rotate(-90 101.4 137.4)">RN11C</text>
<text x="108.8" y="137.2" transform="rotate(-90 108.8 137.2)">RN11D</text>
<text x="116.4" y="137.2" transform="rotate(-90 116.4 137.2)">RN11A</text>
<text x="123.8" y="137.2" transform="rotate(-90 123.8 137.2)">RN11B</text>
<text x="159.9" y="134.6" transform="rotate(-90 159.9 134.6)">RN10G</text>
<text x="167.2" y="134.6" transform="rotate(-90 167.2 134.6)">RN10H</text>
<text x="174.9" y="134.6" transform="rotate(-90 174.9 134.6)">RN10E</text>
<text x="182.5" y="134.6" transform="rotate(-90 182.5 134.6)">RN10F</text>
<text x="190.1" y="134.6" transform="rotate(-90 190.1 134.6)">RN10D</text>
<text x="198" y="134.9" transform="rotate(-90 198 134.9)">RN10C</text>
<text x="205.3" y="134.6" transform="rotate(-90 205.3 134.6)">RN10A</text>
<text x="212.7" y="134.6" transform="rotate(-90 212.7 134.6)">RN10B</text>
<text x="220.8" y="134.6" transform="rotate(-90 220.8 134.6)">RN8G</text>
<text x="228.2" y="134.6" transform="rotate(-90 228.2 134.6)">RN8H</text>
<text x="154.5" y="142.9" transform="rotate(-90 154.5 142.9)">D69</text>
<text x="162.2" y="142.9" transform="rotate(-90 162.2 142.9)">D70</text>
<text x="169.8" y="142.9" transform="rotate(-90 169.8 142.9)">D71</text>
<text x="177.4" y="142.9" transform="rotate(-90 177.4 142.9)">D72</text>
<text x="185" y="142.9" transform="rotate(-90 185 142.9)">D73</text>
<text x="192.6" y="142.9" transform="rotate(-90 192.6 142.9)">D74</text>
<text x="200.3" y="142.9" transform="rotate(-90 200.3 142.9)">D75</text>
<text x="207.9" y="142.9" transform="rotate(-90 207.9 142.9)">D76</text>
<text x="215.5" y="142.9" transform="rotate(-90 215.5 142.9)">D77</text>
<text x="223.1" y="142.9" transform="rotate(-90 223.1 142.9)">D78</text>
<text x="70.7" y="145.5" transform="rotate(-90 70.7 145.5)">D79</text>
<text x="78.3" y="145.5" transform="rotate(-90 78.3 145.5)">D80</text>
<text x="86" y="145.5" transform="rotate(-90 86 145.5)">D81</text>
<text x="93.6" y="145.5" transform="rotate(-90 93.6 145.5)">D82</text>
<text x="101.2" y="145.5" transform="rotate(-90 101.2 145.5)">D83</text>
<text x="108.8" y="145.5" transform="rotate(-90 108.8 145.5)">D84</text>
<text x="116.4" y="145.5" transform="rotate(-90 116.4 145.5)">D85</text>
<text x="124.1" y="145.5" transform="rotate(-90 124.1 145.5)">D86</text>
</g>
<g font-size="1.8" fill="#808080">
<text x="63.2" y="54.7" transform="rotate(-90 63.2 54.7)">3</text>
<text x="70.9" y="54.7" transform="rotate(-90 70.9 54.7)">4</text>
<text x="86.1" y="55.3" transform="rotate(-90 86.1 55.3)">16</text>
<text x="93.7" y="55.3" transform="rotate(-90 93.7 55.3)">14</text>
<text x="116.6" y="55.3" transform="rotate(-90 116.6 55.3)">11</text>
<text x="159.8" y="57.2" transform="rotate(-90 159.8 57.2)">8</text>
<text x="167.4" y="57.2" transform="rotate(-90 167.4 57.2)">7</text>
<text x="175" y="57.2" transform="rotate(-90 175 57.2)">6</text>
<text x="182.6" y="57.2" transform="rotate(-90 182.6 57.2)">5</text>
<text x="197.9" y="57.2" transform="rotate(-90 197.9 57.2)">3</text>
<text x="213.1" y="57.2" transform="rotate(-90 213.1 57.2)">1</text>
<text x="220.7" y="57.2" transform="rotate(-90 220.7 57.2)">1</text>
<text x="228.3" y="57.2" transform="rotate(-90 228.3 57.2)">2</text>
<text x="63.2" y="61" transform="rotate(-90 63.2 61)">6</text>
<text x="70.9" y="61" transform="rotate(-90 70.9 61)">5</text>
<text x="78.5" y="61" transform="rotate(-90 78.5 61)">2</text>
<text x="86.1" y="61" transform="rotate(-90 86.1 61)">1</text>
<text x="93.7" y="61" transform="rotate(-90 93.7 61)">3</text>
<text x="101.3" y="61" transform="rotate(-90 101.3 61)">4</text>
<text x="109" y="61" transform="rotate(-90 109 61)">5</text>
<text x="116.6" y="61" transform="rotate(-90 116.6 61)">6</text>
<text x="159.8" y="63.6" transform="rotate(-90 159.8 63.6)">9</text>
<text x="167.4" y="64.2" transform="rotate(-90 167.4 64.2)">10</text>
<text x="175" y="64.2" transform="rotate(-90 175 64.2)">11</text>
<text x="182.6" y="64.2" transform="rotate(-90 182.6 64.2)">12</text>
<text x="190.2" y="64.2" transform="rotate(-90 190.2 64.2)">13</text>
<text x="197.9" y="64.2" transform="rotate(-90 197.9 64.2)">14</text>
<text x="205.5" y="64.2" transform="rotate(-90 205.5 64.2)">15</text>
<text x="213.1" y="64.2" transform="rotate(-90 213.1 64.2)">16</text>
<text x="220.7" y="64.2" transform="rotate(-90 220.7 64.2)">16</text>
<text x="228.3" y="64.2" transform="rotate(-90 228.3 64.2)">15</text>
<text x="156" y="129.6" transform="rotate(-90 156 129.6)">7</text>
<text x="163.6" y="129.6" transform="rotate(-90 163.6 129.6)">8</text>
<text x="171.2" y="129.6" transform="rotate(-90 171.2 129.6)">5</text>
<text x="178.8" y="129.6" transform="rotate(-90 178.8 129.6)">6</text>
<text x="186.4" y="129.6" transform="rotate(-90 186.4 129.6)">4</text>
<text x="194.1" y="129.6" transform="rotate(-90 194.1 129.6)">3</text>
<text x="201.7" y="129.6" transform="rotate(-90 201.7 129.6)">1</text>
<text x="209.3" y="129.6" transform="rotate(-90 209.3 129.6)">2</text>
<text x="216.9" y="129.6" transform="rotate(-90 216.9 129.6)">7</text>
<text x="224.5" y="129.6" transform="rotate(-90 224.5 129.6)">8</text>
<text x="67.1" y="132.2" transform="rotate(-90 67.1 132.2)">7</text>
<text x="74.7" y="132.2" transform="rotate(-90 74.7 132.2)">8</text>
<text x="89.9" y="132.2" transform="rotate(-90 89.9 132.2)">6</text>
<text x="97.5" y="132.2" transform="rotate(-90 97.5 132.2)">3</text>
<text x="105.2" y="132.2" transform="rotate(-90 105.2 132.2)">4</text>
<text x="112.8" y="132.2" transform="rotate(-90 112.8 132.2)">1</text>
<text x="120.4" y="132.2" transform="rotate(-90 120.4 132.2)">2</text>
<text x="156" y="136.6" transform="rotate(-90 156 136.6)">10</text>
<text x="163.6" y="136" transform="rotate(-90 163.6 136)">9</text>
<text x="171.2" y="136.6" transform="rotate(-90 171.2 136.6)">12</text>
<text x="178.8" y="136.6" transform="rotate(-90 178.8 136.6)">11</text>
<text x="186.4" y="136.6" transform="rotate(-90 186.4 136.6)">13</text>
<text x="194.1" y="136.6" transform="rotate(-90 194.1 136.6)">14</text>
<text x="201.7" y="136.6" transform="rotate(-90 201.7 136.6)">16</text>
<text x="209.3" y="136.6" transform="rotate(-90 209.3 136.6)">15</text>
<text x="216.9" y="136.6" transform="rotate(-90 216.9 136.6)">10</text>
<text x="224.5" y="136" transform="rotate(-90 224.5 136)">9</text>
<text x="67.1" y="139.1" transform="rotate(-90 67.1 139.1)">10</text>
<text x="74.7" y="138.5" transform="rotate(-90 74.7 138.5)">9</text>
<text x="82.3" y="139.1" transform="rotate(-90 82.3 139.1)">12</text>
<text x="89.9" y="139.1" transform="rotate(-90 89.9 139.1)">11</text>
<text x="97.5" y="139.1" transform="rotate(-90 97.5 139.1)">14</text>
<text x="105.2" y="139.1" transform="rotate(-90 105.2 139.1)">13</text>
<text x="112.8" y="139.1" transform="rotate(-90 112.8 139.1)">16</text>
<text x="120.4" y="139.1" transform="rotate(-90 120.4 139.1)">15</text>
</g>
<g font-size="1.8" fill="#800000">
<text x="124.7" y="56.7">VDD_NA</text>
<text x="145" y="56.7">VDD_NB</text>
</g>
<g font-size="1.8" fill="#00f">
<text x="37.7" y="72">{North_A}</text>
<text x="242.8" y="69.4">{North_A}</text>
<text x="37.5" y="97.4">{North_B}</text>
<text x="242.8" y="96.1">{North_B}</text>
</g>
<g font-size="1.8" fill="#000084">
<text x="131.2" y="129.1">SoM</text>
<text x="136.1" y="129.1">Connector</text>
</g>
<g font-size="1.8" fill="#008000">
<text x="229.6" y="157.7">Resistor</text>
<text x="229.6" y="161.8">Color</text>
<text x="236" y="161.8">if</text>
<text x="238.7" y="157.7">network</text>
<text x="238.9" y="161.8">not</text>
<text x="243.4" y="161.8">specified</text>
<text x="247.4" y="157.7">values</text>
<text x="253.4" y="161.8">=</text>
<text x="255" y="157.7">if</text>
<text x="256.4" y="161.8">green</text>
<text x="257.8" y="157.7">not</text>
<text x="262.3" y="157.7">specified</text>
<text x="272.3" y="157.7">=</text>
<text x="275.3" y="157.7">200R</text>
</g>
<g font-size="1.4" fill="#808080">
<text x="135.6" y="66.7" transform="rotate(-90 135.6 66.7)">9</text>
<text x="140.7" y="66.7" transform="rotate(-90 140.7 66.7)">5</text>
<text x="150.8" y="70.9">198</text>
<text x="122.9" y="73.4">195</text>
<text x="122.9" y="75.9">197</text>
<text x="150.8" y="75.9">194</text>
<text x="150.8" y="73.4">200</text>
<text x="122.9" y="83.6">187</text>
<text x="122.9" y="78.5">191</text>
<text x="122.9" y="81">193</text>
<text x="150.8" y="83.6">190</text>
<text x="150.8" y="81">192</text>
<text x="150.8" y="78.5">196</text>
<text x="122.9" y="88.6">183</text>
<text x="122.9" y="86.1">189</text>
<text x="150.8" y="86.1">186</text>
<text x="150.8" y="88.6">188</text>
<text x="122.9" y="91.2">185</text>
<text x="150.8" y="91.2">182</text>
<text x="150.8" y="93.7">184</text>
<text x="122.9" y="100.1">178</text>
<text x="150.8" y="100.1">177</text>
<text x="150.8" y="97.5">179</text>
<text x="122.9" y="107.7">172</text>
<text x="122.9" y="105.2">174</text>
<text x="122.9" y="102.6">176</text>
<text x="150.8" y="107.7">171</text>
<text x="150.8" y="105.2">173</text>
<text x="150.8" y="102.6">175</text>
<text x="122.9" y="110.2">168</text>
<text x="122.9" y="112.8">170</text>
<text x="150.8" y="112.8">167</text>
<text x="150.8" y="110.2">169</text>
<text x="122.9" y="117.9">161</text>
<text x="122.9" y="115.3">163</text>
<text x="150.8" y="115.3">165</text>
<text x="150.8" y="117.9">166</text>
<text x="150.8" y="120.4">164</text>
</g>
<g font-size="1.4">
<text x="143.9" y="71.9">NA0_P</text>
<text x="128" y="74.4">NA1_P</text>
<text x="128" y="76.9">NA1_N</text>
<text x="136.6" y="75.5" transform="rotate(-90 136.6 75.5)">VDD_NA</text>
<text x="141.7" y="75.6" transform="rotate(-90 141.7 75.6)">VDD_NB</text>
<text x="143.8" y="74.4">NA0_N</text>
<text x="143.9" y="76.9">NA2_P</text>
<text x="128" y="79.5">NA3_P</text>
<text x="128" y="82">NA3_N</text>
<text x="143.8" y="79.5">NA2_N</text>
<text x="143.9" y="82">NA4_P</text>
<text x="128" y="89.6">NA7_P</text>
<text x="128" y="84.6">NA5_P</text>
<text x="128" y="87.1">NA5_N</text>
<text x="143.8" y="89.6">NA6_N</text>
<text x="143.8" y="84.6">NA4_N</text>
<text x="143.9" y="87.1">NA6_P</text>
<text x="128" y="92.2">NA7_N</text>
<text x="143.8" y="94.7">NA8_N</text>
<text x="143.9" y="92.2">NA8_P</text>
<text x="128" y="101.1">NB1_P</text>
<text x="143.7" y="101.1">NB0_N</text>
<text x="143.8" y="98.5">NB0_P</text>
<text x="128" y="106.1">NB3_P</text>
<text x="128" y="103.6">NB1_N</text>
<text x="143.7" y="106.1">NB2_N</text>
<text x="143.8" y="103.6">NB2_P</text>
<text x="128" y="111.2">NB5_P</text>
<text x="128" y="113.8">NB5_N</text>
<text x="128" y="108.7">NB3_N</text>
<text x="143.7" y="111.2">NB4_N</text>
<text x="143.8" y="113.8">NB6_P</text>
<text x="143.8" y="108.7">NB4_P</text>
<text x="128" y="118.8">NB7_N</text>
<text x="128" y="116.3">NB7_P</text>
<text x="143.7" y="116.3">NB6_N</text>
<text x="143.8" y="118.8">NB8_P</text>
<text x="143.7" y="121.4">NB8_N</text>
</g>
</svg>
